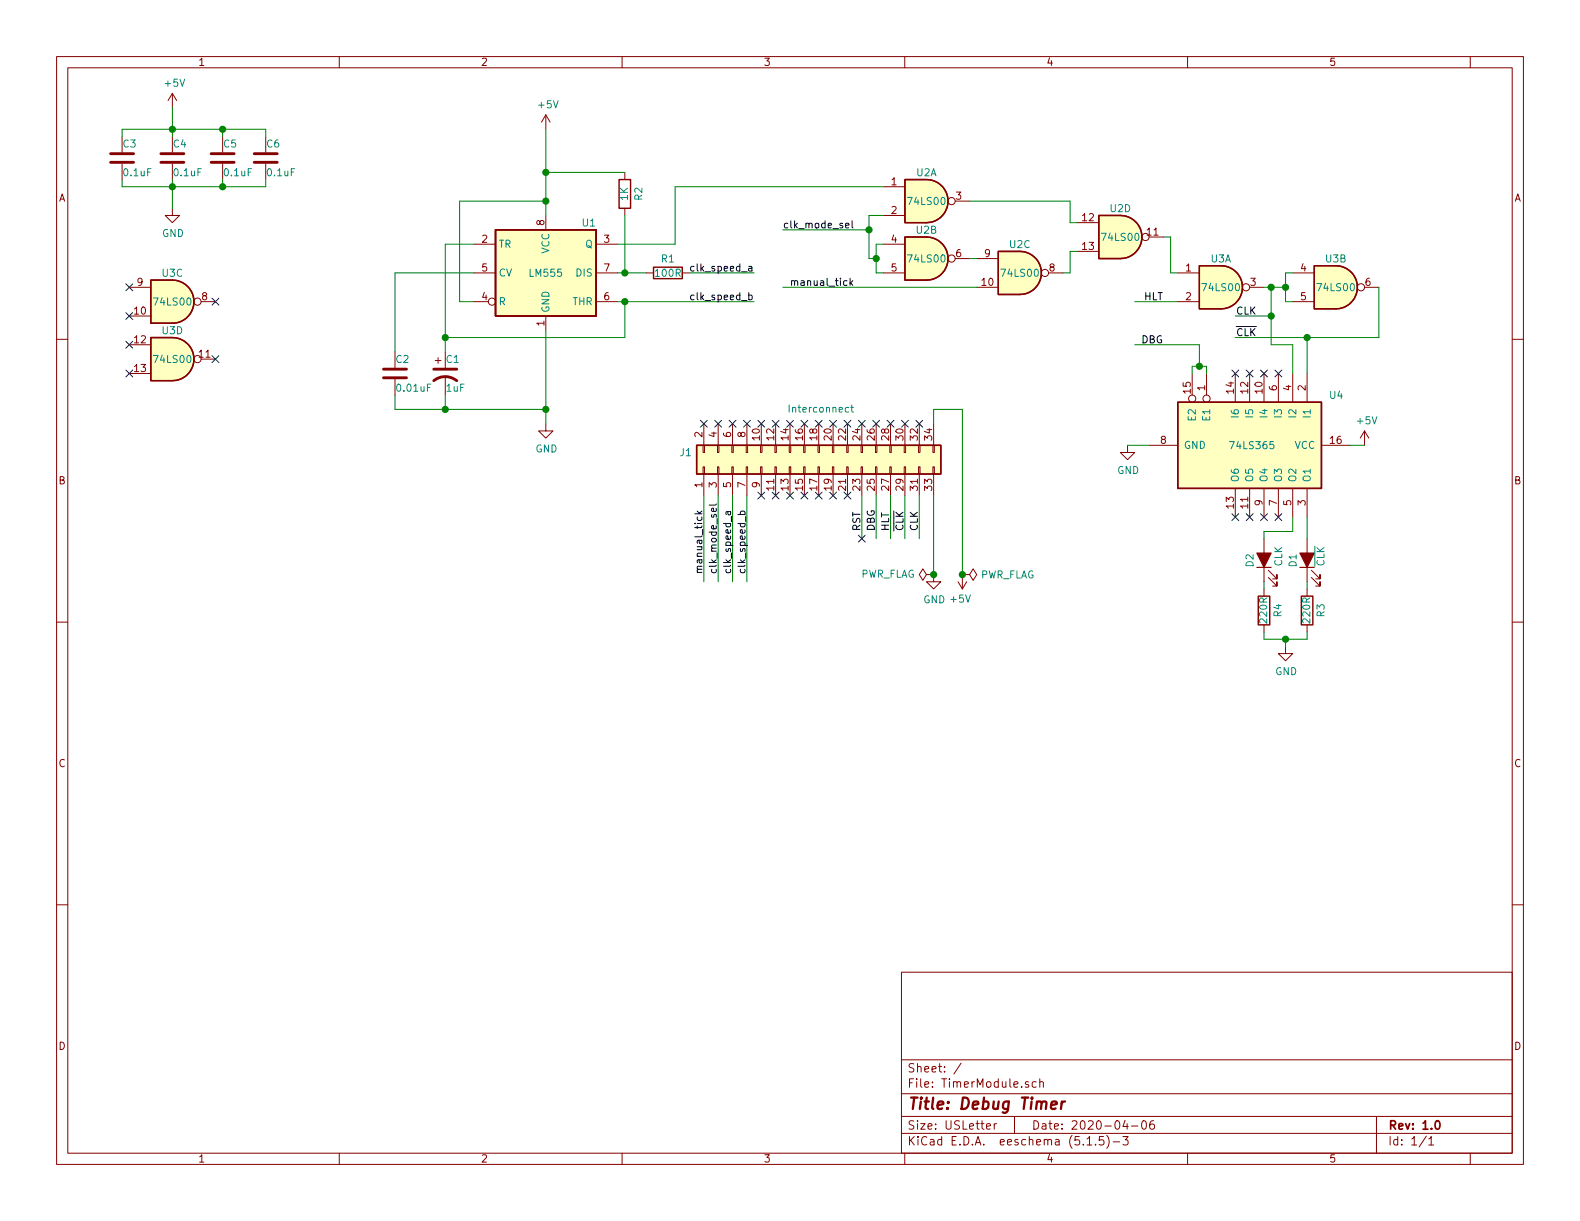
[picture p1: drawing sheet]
<svg xmlns="http://www.w3.org/2000/svg" width="279mm" height="216mm" viewBox="0 0 279 216" stroke-linecap="round" stroke-linejoin="round" font-family="sans-serif">
<g fill="none" stroke="#840000" stroke-width=".18">
<path d="M10 10h259.4v195.9h-259.4zM12 12h255.4v191.9h-255.4zM30.5 16.5l-.8 1.3M30.5 16.5v2.6M30.5 16.5l.7 1.3M60 10v2M110 10v2M160 10v2M210 10v2M260 10v2M21.6 24.1v2.8M21.6 29v2.8"/>
<path d="M30.5 36.8v1.3h1.2l-1.2 1.3-1.3-1.3h1.3M30.5 24.1v2.8M30.5 29v2.8M39.4 24.1v2.8M39.4 29v2.8M47 24.1v2.8M47 29v2.8M96.5 20.3v2.6M96.5 38.1v2.5M96.5 20.3l-.7 1.3M96.5 20.3l.8 1.3M110.5 30.5v1.3"/>
<path d="M110.5 36.8v1.3M156.2 33h3.8M156.2 38.1h3.8M168.9 35.6h2.5M190.5 39.4h3.8M10 60h2M22.9 50.8h3.8M22.9 55.9h3.8M35.6 53.3h2.5M83.8 43.2h3.8M83.8 53.3h2.6M83.8 48.3h3.8"/>
<path d="M96.5 55.9v2.5M105.4 43.2h3.8M105.4 53.3h3.8M105.4 48.3h3.8M114.3 48.3h1.3M120.6 48.3h1.3M156.2 43.2h3.8M156.2 48.3h3.8M168.9 45.7h2.5M172.7 50.8h3.8M172.7 45.7h3.8M185.4 48.3h2.6"/>
<path d="M190.5 44.5h3.8M203.2 41.9h2.5M208.3 53.3h3.8M208.3 48.3h3.8M221 50.8h2.5M228.6 53.3h3.8M228.6 48.3h3.8M241.3 50.8h2.5M267.4 60h2M22.9 61h3.8M22.9 66h3.8M35.6 63.5h2.5"/>
<path d="M69.8 62.2v2.8M69.8 67.1v2.8M77 63.8h1M77.5 63.2v1.1M78.7 62.2v2.8M78.7 66.5v3.4M96.5 74.9v1.3h1.3l-1.3 1.3-1.3-1.3h1.3M124.3 78.7h.3v1.3h-.3zM124.5 74.9v3.8M126.9 78.7h.2v1.3h-.2zM127 74.9v3.8M129.4 78.7h.3v1.3h-.3z"/>
<path d="M129.5 74.9v3.8M132 78.7h.2v1.3h-.2zM132.1 74.9v3.8M134.5 78.7h.2v1.3h-.2zM134.6 74.9v3.8M137 78.7h.3v1.3h-.3zM137.2 74.9v3.8M139.6 78.7h.2v1.3h-.2zM139.7 74.9v3.8M142.1 78.7h.3v1.3h-.3zM142.2 74.9v3.8M144.7 78.7h.2v1.3h-.2z"/>
<path d="M144.8 74.9v3.8M147.2 78.7h.2v1.3h-.2zM147.3 74.9v3.8M149.7 78.7h.3v1.3h-.3zM149.9 74.9v3.8M152.3 78.7h.2v1.3h-.2zM152.4 74.9v3.8M154.8 78.7h.3v1.3h-.3zM154.9 74.9v3.8M157.4 78.7h.2v1.3h-.2zM157.5 74.9v3.8M159.9 78.7h.2v1.3h-.2z"/>
<path d="M160 74.9v3.8M162.4 78.7h.3v1.3h-.3zM162.6 74.9v3.8M165 78.7h.2v1.3h-.2zM165.1 74.9v3.8M199.4 78.7v1.3h1.3l-1.3 1.3-1.3-1.3h1.3M203.2 78.7h5.1M210.8 66v3.9M213.4 66v3.9M218.4 66v5.1M221 66v5.1M223.5 66v5.1"/>
<path d="M226.1 66v5.1M228.6 66v5.1M231.1 66v5.1M233.7 78.7h5.1M241.3 76.2l-.8 1.3M241.3 76.2v2.5M241.3 76.2l.8 1.3M124.3 82.6h.3v1.2h-.3zM124.5 83.8v3.8M126.9 82.6h.2v1.2h-.2zM127 83.8v3.8M129.4 82.6h.3v1.2h-.3z"/>
<path d="M129.5 83.8v3.8M132 82.6h.2v1.2h-.2zM132.1 83.8v3.8M134.5 82.6h.2v1.2h-.2zM134.6 83.8v3.8M137 82.6h.3v1.2h-.3zM137.2 83.8v3.8M139.6 82.6h.2v1.2h-.2zM139.7 83.8v3.8M142.1 82.6h.3v1.2h-.3zM142.2 83.8v3.8M144.7 82.6h.2v1.2h-.2z"/>
<path d="M144.8 83.8v3.8M147.2 82.6h.2v1.2h-.2zM147.3 83.8v3.8M149.7 82.6h.3v1.2h-.3zM149.9 83.8v3.8M152.3 82.6h.2v1.2h-.2zM152.4 83.8v3.8M154.8 82.6h.3v1.2h-.3zM154.9 83.8v3.8M157.4 82.6h.2v1.2h-.2zM157.5 83.8v3.8M159.9 82.6h.2v1.2h-.2z"/>
<path d="M160 83.8v3.8M162.4 82.6h.3v1.2h-.3zM162.6 83.8v3.8M165 82.6h.2v1.2h-.2zM165.1 83.8v3.8M218.4 86.4v5M221 86.4v5M223.5 86.4v5M223.5 95.3v7.6M226.1 86.4v5M228.6 86.4v5M231.1 86.4v5"/>
<path d="M231.1 95.3v7.6M10 110h2M163.8 101.6l-.6-1-.6 1 .6 1 .6-1h1.3M165.1 101.6v1.3h1.3l-1.3 1.2-1.3-1.2h1.3M165.1 101.6h.1M169.4 102.9l.8 1.2M170.2 101.6h1.2l.7-1 .6 1-.6 1-.7-1M170.2 101.6h.1M170.2 101.6v2.5M170.9 102.9l-.7 1.2M223.5 104.1v1.3M223.5 110.5v1.3"/>
<path d="M224.3 102.1l1.5 1.5v-.7v.7h-.8M224.3 100.8l1.5 1.6v-.8v.8h-.8M227.3 114.3v1.3h1.3l-1.3 1.2-1.2-1.2h1.2M231.1 104.1v1.3M231.1 110.5v1.3M231.9 102.1l1.5 1.5v-.7v.7h-.7M231.9 100.8l1.5 1.6v-.8v.8h-.7M267.4 110h2M10 160h2M267.4 160h2M159.4 171.9h108v32h-108zM159.4 197.4h108"/>
<path d="M159.4 193.4h108M159.4 187.4h108M170 188l-1.3 1.9M174.4 199.2l.8-.2-.1-.2-.4-.1-.3 .2 .1 .7h.6M175.8 198.7v1M176.2 198.7l-.3 .1-.1 .2M179.4 197.4v3M181.9 191.3h-.4l-.2 .2 .1 .2 .5 .1v.4h-.6M183.2 191.3h-.4l-.3 .2 .1 .6 .2 .2 .4-.1M183.9 191.4l.2-.1h.4v1M183.9 190.8v1.5M199 198.1l-.4 1.1h.9"/>
<path d="M199.3 198.7v1M200.1 199.1h1.1M202 198.3l.4-.1a.94 .94 0 0 1 0 1.5 .82 .82 0 0 1-.4-1.4zM204 198.2a.59 .59 0 0 0-.7 .6l.1 .7 .2 .2 .5-.2 .1-.5-.2-.2h-.4l-.3 .2M243.4 197.4v6.5M60 203.9v2M110 203.9v2M159.4 200.4h108M160 203.9v2M192.2 201.4l.5-.4v1.5M192.2 202.5h.9M193.7 202.3v.2"/>
<path d="M195.1 201h-.7v.7l.2-.2 .5 .1 .1 .2-.1 .5-.2 .2-.5-.2M195.7 200.8a1.71 1.71 0 0 1 0 2.2M196.8 201.9h1.2M198.6 201h.9l-.5 .5 .4 .2v.6l-.2 .2-.6-.2M210 203.9v2M252.2 200.9l-1.2 1.9M252.7 201.4l.4-.4v1.5M252.7 202.5h.8M260 203.9v2"/>
<circle cx="168.3" cy="35.6" r=".63"/>
<circle cx="34.9" cy="53.3" r=".63"/>
<circle cx="87" cy="53.3" r=".63"/>
<circle cx="168.3" cy="45.7" r=".63"/>
<circle cx="184.8" cy="48.3" r=".63"/>
<circle cx="202.6" cy="41.9" r=".63"/>
<circle cx="220.3" cy="50.8" r=".63"/>
<circle cx="240.7" cy="50.8" r=".63"/>
<circle cx="34.9" cy="63.5" r=".63"/>
<circle cx="210.8" cy="70.5" r=".63"/>
<circle cx="213.4" cy="70.5" r=".63"/>
</g>
<path d="M253.9 198.3l.2-.1a.81 .81 0 0 1 .6 .6 .81 .81 0 0 1-.3 .8l-.1 .1a.79 .79 0 0 1-.4-1.4z" fill="none" stroke="#840000" stroke-width=".3"/>
<path d="M185.9 195.4l1-.2-.1-.4h-.7l-.3 1 .3 .3 .6-.1M187.8 194.8l-.2 1.3M188.3 194.8a.54 .54 0 0 0-.6 .3" fill="none" stroke="#840000" stroke-width=".41"/>
<g fill="#ffffc2" stroke="#ffffc2" stroke-width=".18">
<path d="M87.6 40.6h17.8v15.3h-17.8z"/>
<path d="M208.3 71.1h25.4v15.3h-25.4z"/>
<path d="M123.2 78.7h43.2v5.1h-43.2z"/>
<path d="M180.3 44.5a3.8 3.8 0 0 1 3.8 3.8 3.8 3.8 0 0 1-3.8 3.8z"/>
<path d="M176.5 44.5h3.8v7.6h-3.8z"/>
<path d="M198.1 38.1a3.8 3.8 0 0 1 3.8 3.8 3.8 3.8 0 0 1-3.8 3.8z"/>
<path d="M194.3 38.1h3.8v7.6h-3.8z"/>
<path d="M30.5 49.5a3.8 3.8 0 0 1 3.8 3.8 3.8 3.8 0 0 1-3.8 3.9z"/>
<path d="M26.7 49.5h3.8v7.7h-3.8z"/>
<path d="M163.8 41.9a3.8 3.8 0 0 1 3.8 3.8 3.8 3.8 0 0 1-3.8 3.8z"/>
<path d="M160 41.9h3.8v7.6h-3.8z"/>
<path d="M163.8 31.8a3.8 3.8 0 0 1 3.8 3.8 3.8 3.8 0 0 1-3.8 3.8z"/>
<path d="M160 31.8h3.8v7.6h-3.8z"/>
<path d="M30.5 59.7a3.8 3.8 0 0 1 3.8 3.8 3.8 3.8 0 0 1-3.8 3.8z"/>
<path d="M26.7 59.7h3.8v7.6h-3.8z"/>
<path d="M236.2 47a3.8 3.8 0 0 1 3.8 3.8 3.8 3.8 0 0 1-3.8 3.8z"/>
<path d="M232.4 47h3.8v7.6h-3.8z"/>
<path d="M215.9 47a3.8 3.8 0 0 1 3.8 3.8 3.8 3.8 0 0 1-3.8 3.8z"/>
<path d="M212.1 47h3.8v7.6h-3.8z"/>
</g>
<g fill="none" stroke="#840000" stroke-width=".25">
<path d="M109.5 31.8h2v5h-2zM160 31.8h3.8a3.8 3.8 0 0 1 3.8 3.8 3.8 3.8 0 0 1-3.8 3.8h-3.8zM194.3 38.1h3.8a3.8 3.8 0 0 1 3.8 3.8 3.8 3.8 0 0 1-3.8 3.8h-3.8zM26.7 49.5h3.8a3.8 3.8 0 0 1 3.8 3.8 3.8 3.8 0 0 1-3.8 3.9h-3.8zM26.7 59.7h3.8a3.8 3.8 0 0 1 3.8 3.8 3.8 3.8 0 0 1-3.8 3.8h-3.8zM87.6 40.6h17.8v15.3h-17.8zM115.6 47.2h5v2.1h-5zM160 41.9h3.8a3.8 3.8 0 0 1 3.8 3.8 3.8 3.8 0 0 1-3.8 3.8h-3.8zM176.5 44.5h3.8a3.8 3.8 0 0 1 3.8 3.8 3.8 3.8 0 0 1-3.8 3.8h-3.8zM212.1 47h3.8a3.8 3.8 0 0 1 3.8 3.8 3.8 3.8 0 0 1-3.8 3.8h-3.8zM232.4 47h3.8a3.8 3.8 0 0 1 3.8 3.8 3.8 3.8 0 0 1-3.8 3.8h-3.8zM123.2 78.7h43.2v5.1h-43.2z"/>
<path d="M208.3 71.1h25.4v15.3h-25.4zM222.5 105.4h2v5.1h-2zM230.1 105.4h2.1v5.1h-2.1z"/>
</g>
<path d="M222.2 100.3h2.6M229.9 100.3h2.5" fill="none" stroke="#840000" stroke-width=".2"/>
<g fill="#840000" stroke="#840000" stroke-width=".2">
<path d="M229.9 97.8h2.5l-1.3 2.5z"/>
<path d="M222.2 97.8h2.6l-1.3 2.5z"/>
</g>
<path d="M19.6 28.7h4M19.6 27.2h4M28.4 28.7h4.1M28.4 27.2h4.1M37.3 28.7h4.1M37.3 27.2h4.1M45 28.7h4M45 27.2h4M67.8 66.8h4.1M67.8 65.3h4.1M76.7 67.3a3.3 3.3 0 0 1 4.1 0M76.7 65.3h4.1" fill="none" stroke="#840000" stroke-width=".51"/>
<path d="M150.4 72h.5M150.6 71.6v1.1l.3 .2" fill="none" stroke="#008484" stroke-width=".18"/>
<g fill="none" stroke="#008400" stroke-width=".18">
<path d="M30.5 19.1v5M21.6 24.1v-1.2h25.4v1.2M21.6 31.8v1.2h25.4v-1.2M30.5 31.8v5M39.4 22.9v1.2M39.4 31.8v1.2M96.5 22.9v15.2M96.5 35.6h-15.2v17.7h2.5M96.5 30.5h14M110.5 38.1v10.2M156.2 33h-36.8v10.2h-10.2M156.2 38.1h-2.5v7.6h1.2"/>
<path d="M171.4 35.6h17.8v3.8h1.3M83.8 43.2h-5.1v19M83.8 48.3h-14v13.9M96.5 58.4v16.5M109.2 53.3h24.1M109.2 48.3h5.1M110.5 53.3v6.4h-31.8M121.9 48.3h11.4M138.4 40.6h15.3M138.4 50.8h34.3M156.2 43.2h-1.3v5.1h1.3M171.4 45.7h1.3"/>
<path d="M190.5 44.5h-1.3v3.8h-1.2M200.7 53.3h7.6M205.7 41.9h1.3v6.4h1.3M218.4 55.9h6.4M223.5 50.8h3.8M224.8 50.8v10.2h3.8v5M228.6 48.3h-1.3v5h1.3M231.1 59.7v6.3M243.8 50.8v8.9h-25.4M69.8 69.9v2.5h26.7M78.7 69.9v2.5M165.1 74.9v-2.5h5.1v29.2"/>
<path d="M199.4 78.7h3.8M200.7 61h11.4v3.8M210.8 66v-1.2h2.6v1.2M238.8 78.7h2.5M124.5 87.6v15.3M127 87.6v15.3M129.5 87.6v15.3M132.1 87.6v15.3M152.4 87.6v7.7M154.9 87.6v7.7M157.5 87.6v7.7M160 87.6v7.7"/>
<path d="M162.6 87.6v7.7M165.1 87.6v14M228.6 91.4v2.6h-5.1v1.3M231.1 91.4v3.9M223.5 111.8v1.2h7.6v-1.2M223.5 102.9v1.2M227.3 113v1.3M231.1 102.9v1.2"/>
</g>
<g fill="none" stroke="#000" stroke-width=".18">
<path d="M139.3 39.5h-.4l-.2 .2 .1 .6h.5M150.7 39v1.1l.2 .2M122.7 52.2h-.3l-.3 .2 .2 .6h.4M122.7 47.1h-.3l-.3 .2 .2 .6h.4M140 49.8l.2-.2 .3 .1v.8M140 49.6v.9M122.9 90.9h1.2M123.3 90.4l.5 .5M123.3 91.4v.4l.2 .2 .6-.1v-.5M124.1 90.4l-.5 .4M126.6 89.9l.1 .4-.2 .1h-.6v-.5l.2-.1 .1 .6M126.7 89.1l-.2 .2h-1.1"/>
<path d="M128.7 90.4v.5l.2 .2 .3-.1v-.6M129.2 90.4l-.8 .1v.5M130.5 91h1.2M131 91l-.1-.4 .2-.2 .6 .1v.5"/>
</g>
<g fill="#008400" stroke="#008400" stroke-width=".25">
<circle cx="231.1" cy="59.7" r=".51"/>
<circle cx="165.1" cy="101.6" r=".51"/>
<circle cx="30.5" cy="33" r=".51"/>
<circle cx="30.5" cy="22.9" r=".51"/>
<circle cx="78.7" cy="59.7" r=".51"/>
<circle cx="39.4" cy="22.9" r=".51"/>
<circle cx="78.7" cy="72.4" r=".51"/>
<circle cx="110.5" cy="53.3" r=".51"/>
<circle cx="39.4" cy="33" r=".51"/>
<circle cx="212.1" cy="64.8" r=".51"/>
<circle cx="227.3" cy="113" r=".51"/>
<circle cx="224.8" cy="55.9" r=".51"/>
<circle cx="224.8" cy="50.8" r=".51"/>
<circle cx="227.3" cy="50.8" r=".51"/>
<circle cx="154.9" cy="45.7" r=".51"/>
<circle cx="153.7" cy="40.6" r=".51"/>
<circle cx="96.5" cy="30.5" r=".51"/>
<circle cx="110.5" cy="48.3" r=".51"/>
<circle cx="96.5" cy="35.6" r=".51"/>
<circle cx="96.5" cy="72.4" r=".51"/>
<circle cx="170.2" cy="101.6" r=".51"/>
</g>
<g fill="none" stroke="#000084" stroke-width=".18">
<path d="M22.3 50.2l1.2 1.2M22.3 55.3l1.2 1.2M23.5 50.2l-1.2 1.2M23.5 55.3l-1.2 1.2M37.5 52.7l1.2 1.2M38.7 52.7l-1.2 1.2M22.3 65.4l1.2 1.2M22.3 60.4l1.2 1.2M23.5 65.4l-1.2 1.2M23.5 60.4l-1.2 1.2M37.5 62.9l1.2 1.2M38.7 62.9l-1.2 1.2"/>
<path d="M123.9 74.3l1.2 1.2M125.1 74.3l-1.2 1.2M126.4 74.3l1.2 1.2M127.6 74.3l-1.2 1.2M128.9 74.3l1.2 1.2M130.1 74.3l-1.2 1.2M131.5 74.3l1.2 1.2M132.7 74.3l-1.2 1.2M134 74.3l1.2 1.2M135.2 74.3l-1.2 1.2M136.6 74.3l1.2 1.2M137.8 74.3l-1.2 1.2"/>
<path d="M139.1 74.3l1.2 1.2M140.3 74.3l-1.2 1.2M141.6 74.3l1.2 1.2M142.8 74.3l-1.2 1.2M144.2 74.3l1.2 1.2M145.4 74.3l-1.2 1.2M146.7 74.3l1.2 1.2M147.9 74.3l-1.2 1.2M149.3 74.3l1.2 1.2M150.5 74.3l-1.2 1.2M151.8 74.3l1.2 1.2M153 74.3l-1.2 1.2"/>
<path d="M154.3 74.3l1.2 1.2M155.5 74.3l-1.2 1.2M156.9 74.3l1.2 1.2M158.1 74.3l-1.2 1.2M159.4 74.3l1.2 1.2M160.6 74.3l-1.2 1.2M162 74.3l1.2 1.2M163.2 74.3l-1.2 1.2M217.8 65.4l1.2 1.2M219 65.4l-1.2 1.2M220.4 65.4l1.2 1.2M221.6 65.4l-1.2 1.2"/>
<path d="M222.9 65.4l1.2 1.2M224.1 65.4l-1.2 1.2M225.5 65.4l1.2 1.2M226.7 65.4l-1.2 1.2M134 87l1.2 1.2M135.2 87l-1.2 1.2M136.6 87l1.2 1.2M137.8 87l-1.2 1.2M139.1 87l1.2 1.2M140.3 87l-1.2 1.2M141.6 87l1.2 1.2M142.8 87l-1.2 1.2"/>
<path d="M144.2 87l1.2 1.2M145.4 87l-1.2 1.2M146.7 87l1.2 1.2M147.9 87l-1.2 1.2M149.3 87l1.2 1.2M150.5 87l-1.2 1.2M151.8 94.6l1.2 1.3M153 94.6l-1.2 1.3M217.8 90.8l1.2 1.2M219 90.8l-1.2 1.2M220.4 90.8l1.2 1.2M221.6 90.8l-1.2 1.2"/>
<path d="M222.9 90.8l1.2 1.2M224.1 90.8l-1.2 1.2M225.5 90.8l1.2 1.2M226.7 90.8l-1.2 1.2"/>
</g>
<text font-size="2.8" fill="#840000" x="160.4" y="196.2">Title: Debug Timer</text>
<g font-size="2.1" fill="#840000">
<text x="160.4" y="189.6">Sheet: /</text>
<text x="160.4" y="192.3">File: TimerModule.sch</text>
<text x="160.4" y="202.5">KiCad E.D.A. eeschema (5.1.5)-3</text>
<text x="160.4" y="199.7">Size: USLetter</text>
<text x="182.4" y="199.7">Date: 2020-04-06</text>
<text x="245.4" y="199.7">Rev: 1.0</text>
<text x="245.4" y="202.5">Id: 1/1</text>
</g>
<g font-size="1.8" fill="#840000">
<text x="35" y="11.6">1</text>
<text x="85" y="11.6">2</text>
<text x="135" y="11.6">3</text>
<text x="185" y="11.6">4</text>
<text x="235" y="11.6">5</text>
<text x="10.4" y="35.6">A</text>
<text x="157.6" y="32.8">1</text>
<text x="169.1" y="35.3">3</text>
<text x="267.8" y="35.6">A</text>
<text x="96.3" y="39.9" transform="rotate(-90 96.3 39.9)">8</text>
<text x="157.6" y="37.8">2</text>
<text x="191.4" y="39.1">12</text>
<text x="202.9" y="41.7">11</text>
<text x="85.2" y="42.9">2</text>
<text x="106.8" y="42.9">3</text>
<text x="157.6" y="42.9">4</text>
<text x="169.1" y="45.5">6</text>
<text x="174.1" y="45.5">9</text>
<text x="191.4" y="44.2">13</text>
<text x="24.3" y="50.5">9</text>
<text x="35.7" y="53.1">8</text>
<text x="85.2" y="53.1">4</text>
<text x="85.2" y="48">5</text>
<text x="106.8" y="53.1">6</text>
<text x="106.8" y="48">7</text>
<text x="157.6" y="48">5</text>
<text x="173.7" y="50.5">10</text>
<text x="185.6" y="48">8</text>
<text x="209.7" y="48">1</text>
<text x="209.7" y="53.1">2</text>
<text x="221.1" y="50.5">3</text>
<text x="230" y="48">4</text>
<text x="230" y="53.1">5</text>
<text x="241.5" y="50.5">6</text>
<text x="23.8" y="55.6">10</text>
<text x="96.3" y="57.6" transform="rotate(-90 96.3 57.6)">1</text>
<text x="23.8" y="60.7">12</text>
<text x="23.8" y="65.8">13</text>
<text x="35.2" y="63.2">11</text>
<text x="210.6" y="69.5" transform="rotate(-90 210.6 69.5)">15</text>
<text x="213.1" y="69.1" transform="rotate(-90 213.1 69.1)">1</text>
<text x="218.2" y="69.5" transform="rotate(-90 218.2 69.5)">14</text>
<text x="220.7" y="69.5" transform="rotate(-90 220.7 69.5)">12</text>
<text x="223.3" y="69.5" transform="rotate(-90 223.3 69.5)">10</text>
<text x="225.8" y="69.1" transform="rotate(-90 225.8 69.1)">6</text>
<text x="228.3" y="69.1" transform="rotate(-90 228.3 69.1)">4</text>
<text x="230.9" y="69.1" transform="rotate(-90 230.9 69.1)">2</text>
<text x="124.2" y="77.3" transform="rotate(-90 124.2 77.3)">2</text>
<text x="126.7" y="77.3" transform="rotate(-90 126.7 77.3)">4</text>
<text x="129.3" y="77.3" transform="rotate(-90 129.3 77.3)">6</text>
<text x="131.8" y="77.3" transform="rotate(-90 131.8 77.3)">8</text>
<text x="134.4" y="77.8" transform="rotate(-90 134.4 77.8)">10</text>
<text x="136.9" y="77.8" transform="rotate(-90 136.9 77.8)">12</text>
<text x="139.4" y="77.8" transform="rotate(-90 139.4 77.8)">14</text>
<text x="142" y="77.8" transform="rotate(-90 142 77.8)">16</text>
<text x="144.5" y="77.8" transform="rotate(-90 144.5 77.8)">18</text>
<text x="147.1" y="77.8" transform="rotate(-90 147.1 77.8)">20</text>
<text x="149.6" y="77.8" transform="rotate(-90 149.6 77.8)">22</text>
<text x="152.1" y="77.8" transform="rotate(-90 152.1 77.8)">24</text>
<text x="154.7" y="77.8" transform="rotate(-90 154.7 77.8)">26</text>
<text x="157.2" y="77.8" transform="rotate(-90 157.2 77.8)">28</text>
<text x="159.8" y="77.8" transform="rotate(-90 159.8 77.8)">30</text>
<text x="162.3" y="77.8" transform="rotate(-90 162.3 77.8)">32</text>
<text x="164.8" y="77.8" transform="rotate(-90 164.8 77.8)">34</text>
<text x="205.3" y="78.5">8</text>
<text x="235.3" y="78.5">16</text>
<text x="10.4" y="85.6">B</text>
<text x="124.2" y="86.2" transform="rotate(-90 124.2 86.2)">1</text>
<text x="126.7" y="86.2" transform="rotate(-90 126.7 86.2)">3</text>
<text x="129.3" y="86.2" transform="rotate(-90 129.3 86.2)">5</text>
<text x="131.8" y="86.2" transform="rotate(-90 131.8 86.2)">7</text>
<text x="134.4" y="86.2" transform="rotate(-90 134.4 86.2)">9</text>
<text x="136.9" y="86.7" transform="rotate(-90 136.9 86.7)">11</text>
<text x="139.4" y="86.7" transform="rotate(-90 139.4 86.7)">13</text>
<text x="142" y="86.7" transform="rotate(-90 142 86.7)">15</text>
<text x="144.5" y="86.7" transform="rotate(-90 144.5 86.7)">17</text>
<text x="147.1" y="86.7" transform="rotate(-90 147.1 86.7)">19</text>
<text x="149.6" y="86.7" transform="rotate(-90 149.6 86.7)">21</text>
<text x="152.1" y="86.7" transform="rotate(-90 152.1 86.7)">23</text>
<text x="154.7" y="86.7" transform="rotate(-90 154.7 86.7)">25</text>
<text x="157.2" y="86.7" transform="rotate(-90 157.2 86.7)">27</text>
<text x="159.8" y="86.7" transform="rotate(-90 159.8 86.7)">29</text>
<text x="162.3" y="86.7" transform="rotate(-90 162.3 86.7)">31</text>
<text x="164.8" y="86.7" transform="rotate(-90 164.8 86.7)">33</text>
<text x="218.2" y="89.9" transform="rotate(-90 218.2 89.9)">13</text>
<text x="220.7" y="89.9" transform="rotate(-90 220.7 89.9)">11</text>
<text x="223.3" y="89.4" transform="rotate(-90 223.3 89.4)">9</text>
<text x="225.8" y="89.4" transform="rotate(-90 225.8 89.4)">7</text>
<text x="228.3" y="89.4" transform="rotate(-90 228.3 89.4)">5</text>
<text x="230.9" y="89.4" transform="rotate(-90 230.9 89.4)">3</text>
<text x="267.8" y="85.6">B</text>
<text x="10.4" y="135.6">C</text>
<text x="267.8" y="135.6">C</text>
<text x="10.4" y="185.6">D</text>
<text x="267.8" y="185.6">D</text>
<text x="35" y="205.5">1</text>
<text x="85" y="205.5">2</text>
<text x="135" y="205.5">3</text>
<text x="185" y="205.5">4</text>
<text x="235" y="205.5">5</text>
</g>
<g font-size="1.8" fill="#008484">
<text x="29.3" y="15.3">+5V</text>
<text x="95.3" y="19.2">+5V</text>
<text x="21.8" y="26.1">C3</text>
<text x="30.7" y="26.1">C4</text>
<text x="39.6" y="26.1">C5</text>
<text x="47.2" y="26.1">C6</text>
<text x="22" y="31.2">0.1uF</text>
<text x="30.9" y="31.2">0.1uF</text>
<text x="39.8" y="31.2">0.1uF</text>
<text x="47.4" y="31.2">0.1uF</text>
<text x="111" y="35.4" transform="rotate(-90 111 35.4)">1K</text>
<text x="113.6" y="35.4" transform="rotate(-90 113.6 35.4)">R2</text>
<text x="162.1" y="31.2">U2A</text>
<text x="28.7" y="41.9">GND</text>
<text x="103" y="40.1">U1</text>
<text x="160.7" y="36.2">74LS00</text>
<text x="162.1" y="41.3">U2B</text>
<text x="196.4" y="37.5">U2D</text>
<text x="88.1" y="43.8">TR</text>
<text x="97.2" y="44.9" transform="rotate(-90 97.2 44.9)">VCC</text>
<text x="103.5" y="43.8">Q</text>
<text x="117" y="46.4">R1</text>
<text x="160.7" y="46.4">74LS00</text>
<text x="178.6" y="43.9">U2C</text>
<text x="195" y="42.6">74LS00</text>
<text x="214.1" y="46.4">U3A</text>
<text x="234.5" y="46.4">U3B</text>
<text x="28.7" y="48.9">U3C</text>
<text x="88.1" y="54">R</text>
<text x="88.1" y="48.9">CV</text>
<text x="93.8" y="48.9">LM555</text>
<text x="101.3" y="54">THR</text>
<text x="102" y="48.9">DIS</text>
<text x="116" y="48.9">100R</text>
<text x="177.2" y="48.9">74LS00</text>
<text x="212.8" y="51.5">74LS00</text>
<text x="233.1" y="51.5">74LS00</text>
<text x="27.4" y="54">74LS00</text>
<text x="28.7" y="59.1">U3D</text>
<text x="97.2" y="55.4" transform="rotate(-90 97.2 55.4)">GND</text>
<text x="27.4" y="64.2">74LS00</text>
<text x="70.1" y="64.2">C2</text>
<text x="78.9" y="64.2">C1</text>
<text x="70.4" y="69.3">0.01uF</text>
<text x="79" y="69.3">1uF</text>
<text x="235.2" y="70.5">U4</text>
<text x="139.9" y="72.9">Interconnect</text>
<text x="211.5" y="74.3" transform="rotate(-90 211.5 74.3)">E2</text>
<text x="214" y="74.3" transform="rotate(-90 214 74.3)">E1</text>
<text x="219.1" y="73.6" transform="rotate(-90 219.1 73.6)">I6</text>
<text x="221.6" y="73.6" transform="rotate(-90 221.6 73.6)">I5</text>
<text x="224.2" y="73.6" transform="rotate(-90 224.2 73.6)">I4</text>
<text x="226.7" y="73.6" transform="rotate(-90 226.7 73.6)">I3</text>
<text x="229.2" y="73.6" transform="rotate(-90 229.2 73.6)">I2</text>
<text x="231.8" y="73.6" transform="rotate(-90 231.8 73.6)">I1</text>
<text x="240.1" y="75">+5V</text>
<text x="94.7" y="80">GND</text>
<text x="120.3" y="80.7">J1</text>
<text x="197.6" y="83.8">GND</text>
<text x="209.3" y="79.4">GND</text>
<text x="217.8" y="79.4">74LS365</text>
<text x="228.9" y="79.4">VCC</text>
<text x="219.1" y="85.3" transform="rotate(-90 219.1 85.3)">O6</text>
<text x="221.6" y="85.3" transform="rotate(-90 221.6 85.3)">O5</text>
<text x="224.2" y="85.3" transform="rotate(-90 224.2 85.3)">O4</text>
<text x="226.7" y="85.3" transform="rotate(-90 226.7 85.3)">O3</text>
<text x="229.2" y="85.3" transform="rotate(-90 229.2 85.3)">O2</text>
<text x="231.8" y="85.3" transform="rotate(-90 231.8 85.3)">O1</text>
<text x="221.7" y="100.2" transform="rotate(-90 221.7 100.2)">D2</text>
<text x="226.7" y="100.2" transform="rotate(-90 226.7 100.2)">CLK</text>
<text x="229.3" y="100.2" transform="rotate(-90 229.3 100.2)">D1</text>
<text x="234.2" y="100.2" transform="rotate(-90 234.2 100.2)">CLK</text>
<text x="152.1" y="102.2">PWR_FLAG</text>
<text x="163.3" y="106.7">GND +5V</text>
<text x="173.3" y="102.3">PWR_FLAG</text>
<text x="224.1" y="110.1" transform="rotate(-90 224.1 110.1)">220R</text>
<text x="226.6" y="109.1" transform="rotate(-90 226.6 109.1)">R4</text>
<text x="231.7" y="110.1" transform="rotate(-90 231.7 110.1)">220R</text>
<text x="234.2" y="109.1" transform="rotate(-90 234.2 109.1)">R3</text>
<text x="225.5" y="119.4">GND</text>
</g>
<g font-size="1.8">
<text x="139.5" y="40.4">clk_mode_sel</text>
<text x="122.7" y="53.1">clk_speed_b</text>
<text x="122.8" y="48">clk_speed_a</text>
<text x="140.9" y="50.5">manual_tick</text>
<text x="202.3" y="53.1">HLT</text>
<text x="218.6" y="55.6">CLK</text>
<text x="218.6" y="59.4">CLK</text>
<text x="201.8" y="60.7">DBG</text>
<text x="152.1" y="94" transform="rotate(-90 152.1 94)">RST</text>
<text x="154.7" y="94" transform="rotate(-90 154.7 94)">DBG</text>
<text x="157.2" y="94" transform="rotate(-90 157.2 94)">HLT</text>
<text x="159.8" y="94" transform="rotate(-90 159.8 94)">CLK</text>
<text x="162.3" y="94" transform="rotate(-90 162.3 94)">CLK</text>
<text x="124.2" y="101.6" transform="rotate(-90 124.2 101.6)">manual_tick</text>
<text x="126.7" y="101.6" transform="rotate(-90 126.7 101.6)">clk_mode_sel</text>
<text x="129.3" y="101.6" transform="rotate(-90 129.3 101.6)">clk_speed_a</text>
<text x="131.8" y="101.6" transform="rotate(-90 131.8 101.6)">clk_speed_b</text>
</g>
</svg>
